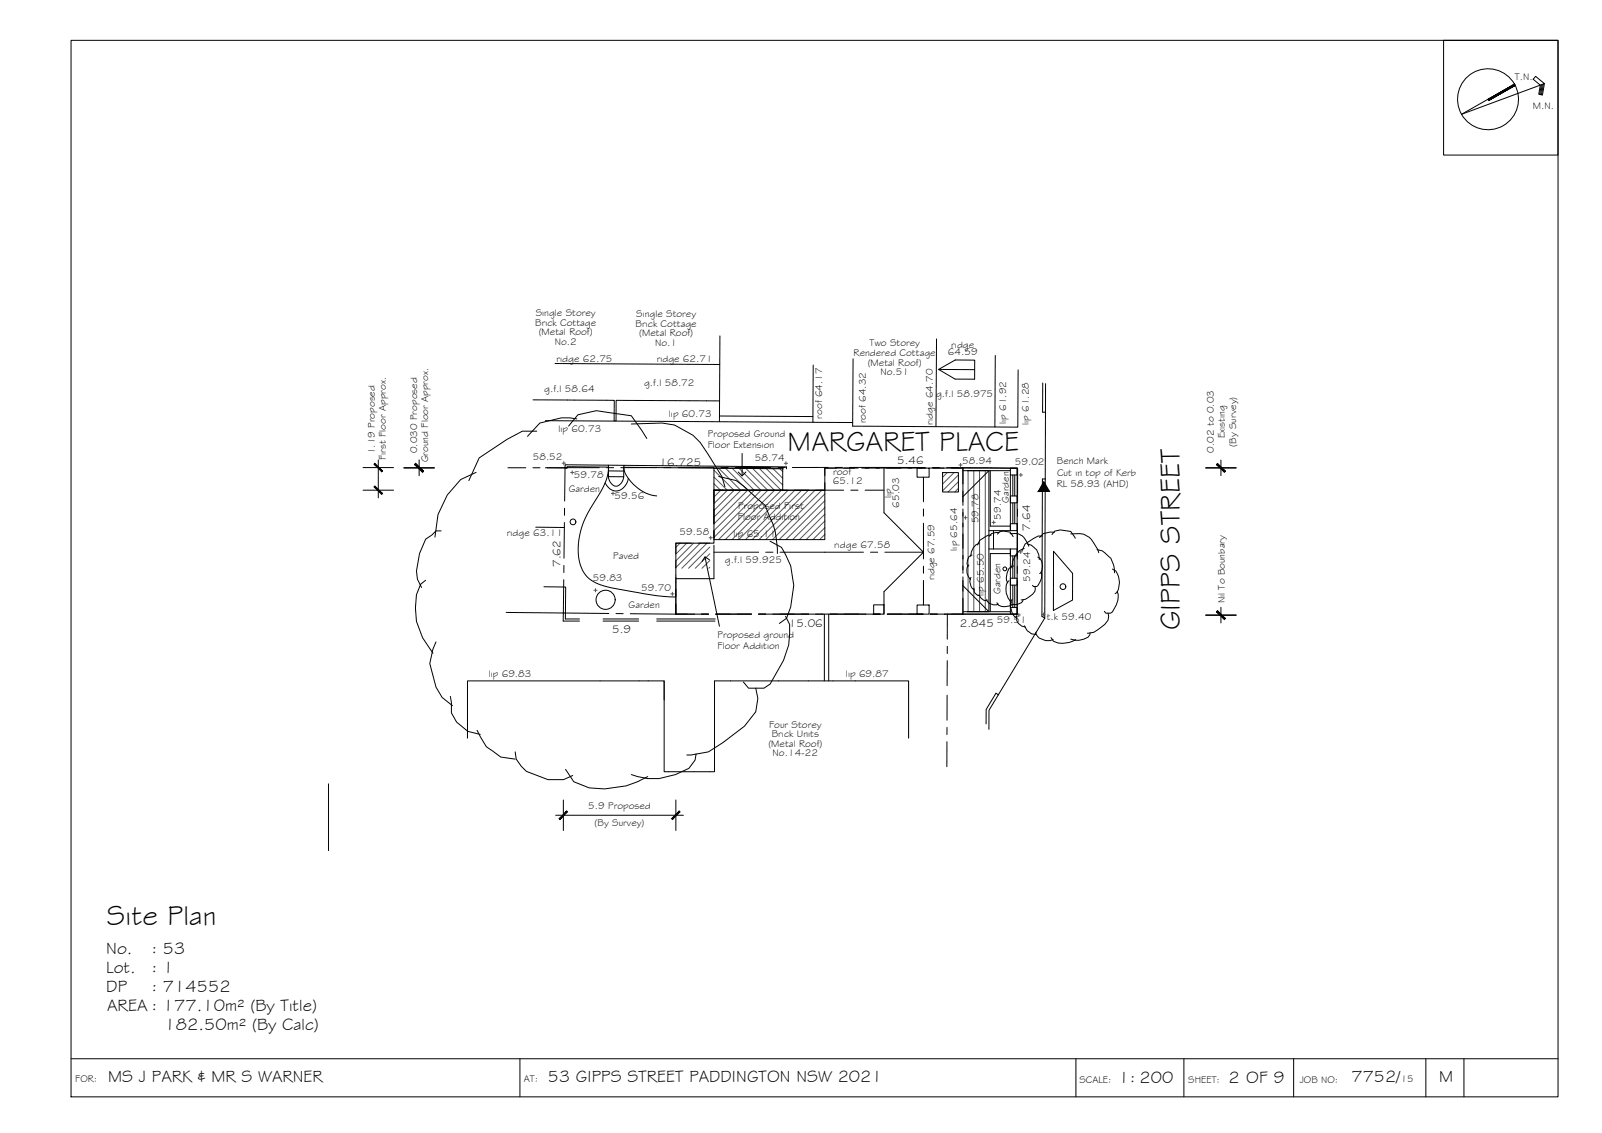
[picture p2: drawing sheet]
<svg xmlns="http://www.w3.org/2000/svg" width="420mm" height="297mm" viewBox="0 0 420 297" stroke-linecap="round" stroke-linejoin="round" font-family="sans-serif">
<!-- layer: TEXT -->
<path d="M273.8 126.3l1.5 2.5h-3zM272.3 128.8h3z" fill="#000" stroke="#000" stroke-width=".26"/>
<!-- layer: HATCH -->
<g fill="none" stroke="#545454" stroke-width=".26">
<path d="M187.2 128.5h.1M187.2 126.8l1.8 1.7M187.2 125l3.5 3.5M187.2 123.3l5.3 5.2M188.5 122.7l5.8 5.8M189 128.5l-1.8 1.8M190.2 122.7l5.8 5.8M190.8 128.5l-3.6 3.6M192 122.7l5.8 5.8M192.6 128.5l-5.4 5.3M193.8 122.7l5.8 5.8M194.3 128.5l-7.1 7.1"/>
<path d="M195.5 122.7l5.8 5.8M196.1 128.5l-8.9 8.9M197.3 122.7l5.8 5.8M197.9 128.5l-10.7 10.6M199.1 122.7l5.8 5.8M199.6 128.5l-12.4 12.4M200.8 122.7l4.5 4.5M201.4 128.5l-12.9 13M202.6 122.7l2.7 2.7M203.2 128.5l-13 13M204.4 122.7l.9 .9M204.9 128.5l-12.9 13"/>
<path d="M206.7 128.5l-13 13M208.5 128.5l-13 13M210.2 128.5l-12.9 13M212 128.5l-12.9 13M213.8 128.5l-13 13M215.5 128.5l-12.9 13M216.3 129.5l-11.9 12M216.3 131.3l-10.2 10.2M216.3 133l-8.4 8.5M216.3 134.8l-6.6 6.7M216.3 136.6l-4.9 4.9M216.3 138.3l-3.1 3.2"/>
<path d="M248.4 123.9l-1.2 1.2M250.2 123.9l-3 3M251.4 124.5l-4.2 4.2M251.4 126.3l-2.7 2.7M251.4 128.1l-1 .9M253.9 123.4v37M255.4 123.4v37M256.9 123.4v37M258.4 123.4v37M178.4 142.4l-1.1 1.1M180.1 142.4l-2.8 2.9M181.9 142.4l-4.6 4.6"/>
<path d="M183.6 142.4l-6.3 6.4M185.4 142.4l-6.6 6.6M186.2 143.4l-5.6 5.6M186.2 145.2l-3.8 3.8M186.2 147l-2.1 2M186.2 148.7l-.3 .3M216.3 140.1l-1.3 1.4"/>
</g>
<!-- layer: BORDER -->
<g fill="none" stroke="#000" stroke-width=".26">
<path d="M18.6 10.6h390v277h-390zM378.6 10.6h30v30.1h-30zM397.4 22.4l-7 3.9M404.2 22.2l-.4 2.6M404.5 22.1l-.4 2.7M404.8 22l-.5 2.9M405.1 21.9l-.6 3-.9-.2 .4-2.4-1.9-1.5 .6-.8 2.4 1.9-21.8 8.1 13.9-7.9M18.6 277.6h390M136.4 277.6v10M282.2 277.6v10M310.5 277.6v10M339.3 277.6v10"/>
<path d="M374 277.6v10M383.9 277.6v10"/>
<circle cx="390.3" cy="26" r="8"/>
</g>
<!-- layer: EXISTING -->
<g fill="none" stroke="#000" stroke-width=".26">
<path d="M145.6 95.3l43.2 .3M188.8 88.1l-.1 22.5 24.5 .1M213.3 95.7l-.1 15 10.4 .1v.9l21.9 .2M223.7 94.1l-.1 16.7M245.6 88.9l-.1 23M246.2 96.9l4.3-2.5h5.1v5h-5.1zM246.2 96.9h9.4M261 93.2l-.1 18.7 6 .1 .1-15M139.8 104.8l21.3 .2v5.4h.5v-5.4l27.1 .1M143.1 110.3l18 .1M161.6 110.4l27.1 .2M188.7 109.1l24.5 .1"/>
<path d="M245.5 111.9h15.4M273.5 100.4l-.1 7.7h.8M274.2 100.6l-.1 25M140.5 138.2l7.5 .1M143 122.6l5.2 .1M148.2 121.8l11.4 .2v.5l-10.9-.1v.3h-.5zM159.6 125a2.16 2.16 0 0 0 2.5 2.4 2.98 2.98 0 0 0 1.5-2.4M159.6 123.5h4M159.6 122h4M164.8 125.4a3.3 3.3 0 0 1-4 3.2l-1.2-.8-.9-1.2M172.2 130a10.8 10.8 0 0 1-8.5-6.8l-.1-.7v2.5h-4v-2.5a16.5 16.5 0 0 1-3.7 9.1 20.1 20.1 0 0 0-3.7 16.4 7.9 7.9 0 0 0 6.3 5.6l5.3 1.1a81 81 0 0 0 13.5 1.8M187.2 139.2v3.2h-4"/>
<path d="M187.2 133.6v3.7M189.6 128.5h-2.4v3.2M191.5 128.5h3.7M197.1 128.5h3.7M202.7 128.5h3.8M205.5 122.9l-41.9-.4v-.5l42.7 .4v.5M208.4 128.5h3.7M216.3 126.5v2h-2.3M219.4 122.7h-3.1v2M221.3 122.7h3.8M226.9 122.7h3.8M232.6 122.7h3.7"/>
<path d="M238.2 122.7h3.7M243.8 122.7h3.8M249.4 122.7h17.4v38.3M252.5 122.7v4.2M252.5 128.7v3.8M252.5 134.4v3.7M252.5 140v3.7M253.7 123.4h11.3M259.4 139.1h5.6M259.7 123.4v14.5h5.3M260.6 139.1v4.8M265 122.7h1.8v1.8h-1.8z"/>
<path d="M265 137.3h1.8v1.8h-1.8zM265 130h1.8v1.8h-1.8zM265 124.5v14.6M265.6 124.5v5.5M265.6 131.8v5.5M266.1 124.5v5.5M266.1 131.8v5.5M274.1 125.6l-.1 36.4M274.1 125.6h-.7l-.1 36 .7 .4M142.6 153.8l5.8 .1-.1 8.4h3.7M177.3 158.3v2.7h2.9M177.3 147v3.8"/>
<path d="M177.3 152.6v3.8M181.3 142.4h-4v2.7M252.5 156.9v4.1h-2.9M252.5 145.6v3.8M252.5 151.2v3.8M259.4 143.9h5.6v15.4M265 159.3h1.8v1.7h-1.8zM265 151.6h1.8v1.8h-1.8zM265 143.9h1.8v1.8h-1.8zM265 145.1h-5.3v15.3M265.6 145.7v5.9M265.6 153.4v5.9"/>
<path d="M266.1 145.7v5.9M266.1 153.4v5.9M276.3 144.5l5 5.8v7l-5 2.8zM147.8 160.7l-.1 2.1h4.3M158.2 162.3h9.3M158.2 162.8h9.3M172.2 162.3h15.4M172.2 162.8h15.3M174.2 178.5v5M182.1 161h3.7M187.4 178.5v5M187.7 161h3.8"/>
<path d="M193.3 161h3.8M199 161h3.7M204.6 161h3.7M210.2 161h3.8M215.8 161h3.8M216.2 161v17.5M217.3 161v17.5M221.5 161h3.7M227.1 161h3.7M232.7 161h3.8M238.3 161h3.8M244 161h3.7"/>
<path d="M252.5 161h14.3M253.7 160.4h11.3M274 162l-12.2 20.2M122.6 193.5v-15h51.6v23.8h13.2v-23.8h50.9v15M261.8 182.2l-2.4 4v5M261.8 182.2l-.6-.4-2.6 4.2v3.8M86.2 205.5v17.5"/>
</g>
<!-- layer: BORDER -->
<g fill="#000" stroke="#000" stroke-width=".26">
<path d="M390.3 26l6.9-3.9zM390.3 26.1l6.9-4 .2 .2z"/>
<path d="M390.3 26.1l.1 .2 7-4zM390.4 26.3l7-4z"/>
</g>
<!-- layer: VEGSPREAD -->
<g fill="none" stroke="#000" stroke-width=".26">
<path d="M140.8 113h-3.8l-4 2.2-7.3 4.9-2.7 5.9M149.1 111.7l2.5-3 4.8-1 9.2 1.3 4 5.9M151.3 109.8l-1.9-.2h-2.2l-5.6 1.3-3.2 3.5M165.6 111.2l8.1-.3 3.2 .5 4.9 2.7 1.8 1.9 2.2 3.2 3.5 5.7 .8 2.7M115.7 139.2h-1.4l-1 1.1-1.7 1-1.6 3.8-.8 4.6 .3 2.2 1.1 2.1M124.9 123.8l-4.1 1.9-3.5 4.1-2.4 5.1-.8 5.9M188.5 124.9l4.6 1.1 2.1 1.6 5.4 4.9 1.1 2.6a19.9 19.9 0 0 1 2.2 10M262.1 139.7a2.61 2.61 0 0 0-2.6 .9M264.9 139.9a3.4 3.4 0 0 1 4.1 1.6l.8 1.7M276.5 139.6l-1.2-.1-1.7 .4-.9 1M280.8 140a5.1 5.1 0 0 1 6.1 2.4l1 1.7 .3 .8M111.6 152.1l-1.3 1.1-1.1 2.7a17.3 17.3 0 0 0 4.3 15.4"/>
<path d="M202 141.9l3 1.6 1 1.9 1.4 3 .8 5.1-.8 5.6-1.1 3-1.9 1.3M254.1 148.1a2.94 2.94 0 0 0 .4 3.8M254.7 151.4a2.49 2.49 0 0 0 .8 3.3M254.9 145.5a1.82 1.82 0 0 0-1.3 2.1l.3 .9M255.4 154.2a1.65 1.65 0 0 0 1.6 2M256.8 142.5a3.5 3.5 0 0 0-2.2 3.4M256.8 156l.2 .3a2.22 2.22 0 0 0 1.8 1.2M258.8 157.1l.1 .4a2.14 2.14 0 0 0 2.9 .9M260 140.3h-.8l-2.3 1.4-.5 1.2M261.5 158a1.66 1.66 0 0 0 2 1.1l1.1-.2 1.2-.5M261.6 140l.5-.6 1-.2 1.8 .3 .8 1.2M264.6 152.3a3.1 3.1 0 0 0-.7 3.2l.5 1.3 .8 1.2"/>
<path d="M265.4 157.1a3.8 3.8 0 0 0 1.3 5M265.9 148.4a2.26 2.26 0 0 0-1.8 1.8l-.2 1.3 .4 1.3M268.3 157.2v.4a2.98 2.98 0 0 1-3.4 .7M268.6 143.8a5.1 5.1 0 0 0-3.2 5.1M269.5 142.7a4 4 0 0 1 3.1 4M271.4 153.8l.1 .5a3.9 3.9 0 0 1-3.5 3h-.2M272.2 146.1a2.8 2.8 0 0 1 .5 4.3M273 150a3.3 3.3 0 0 1-1.1 3.8h-.8l-.3-.3M273.4 140.5h-1.1l-3.5 2.1-.8 1.8M275.9 140.1l.7-.9 1.5-.3 2.7 .4 1.2 1.8M287.7 144.1a5.4 5.4 0 0 1 4 3.1l.4 1.3 .2 1.7M291.7 149.2a3.5 3.5 0 0 1 1.9 3.5l-.6 2.6-.5 .4"/>
<path d="M293 155.1a4 4 0 0 1-.2 3.5l-1.1 1.8-.4 .4h-1.3l-.4-.5M114.3 168.3l-.8 1.9-.8 3.8 1.6 6.1 1.7 2.8 2.7 2.1M206 161.6l1.1 2.1-.3 5.4-1.3 4-3.5 6.2-1.6 1.1h-4.1l-1.3-1.6M266.6 161.4l.1 .5a2.29 2.29 0 0 0 2.2 2.5M268.7 164.1a3.1 3.1 0 0 0 3 2.2M271.7 165.8l.1 .5a3.3 3.3 0 0 0 4.4 1.3M275.6 167.1l.7 1a6.1 6.1 0 0 0 5.8-.4M285.9 165.9l-.1 .5-.4 .7a5 5 0 0 1-4.6 .4M290.6 160.8l.2 .8-.2 1-.9 1.1-2.8 2.1-1.7 .2M118.1 182.6l.3 1.6v2.7l1.3 2.4 3 2.4 3.2 .8M125.1 191.5l2.5 4.3 3.7 2.7 3.8 .5M135.1 197.1l.3 1.9 1.3 1.9 1.4 1.3 5.6 2.2h4.1l2.4-1.1"/>
<path d="M182.6 197.7l-.3 1.6-1.6 2.1a16.6 16.6 0 0 1-15.1 1.7M198.2 180.4l.6 2.7-.6 3.5-3 3.8-5.6 4.3-3.8 2.4-4.6 .8h-1.1M148.3 201.7l2.2 3.2 4 1.7a22.7 22.7 0 0 0 15.4-3"/>
<circle cx="150.3" cy="136.8" r=".75"/>
<circle cx="158.8" cy="157.3" r="2.51"/>
<circle cx="263.5" cy="149.1" r=".5"/>
<circle cx="278.8" cy="153.8" r=".75"/>
</g>
<!-- layer: BOUNDARY -->
<g fill="none" stroke="#000" stroke-width=".26">
<path d="M133.2 122.6h4.7M139.8 122.6h1.8M148 137l-.1 9.4M148.1 133.2l-.1 1.9M148.2 122.6h9M148.2 122.6l-.1 8.8M148.2 122.6h-4.7M159.1 122.6h1.8M172.2 122.6h-9.4M174.1 122.6h1.8M177.8 122.6h9.4M189.1 122.6h1.9"/>
<path d="M192.8 122.6h9.4M204.1 122.6h1.8M217.2 122.5l-9.4 .1M219.1 122.5h1.8M222.8 122.5l19.8 .1M244.5 122.6h1.9M248.3 122.6l18.6 .2v8.8M266.9 133.5v1.9M266.9 137.2l-.1 9.4M147.9 152l-.1 8.7M147.9 148.2v1.9M266.8 152.2v8.8h-19.1"/>
<path d="M266.8 148.5v1.8M132.7 160.6l15.1 .1M147.8 160.7l11.9 .1M161.6 160.9h1.8M165.3 160.9l16.8 .1M184 161h1.8M187.7 161h9.4M199 161h1.8M202.7 161h9.4M214 161h1.8M217.7 161h9.4M229 161h1.8"/>
<path d="M232.7 161h9.4M244 161h1.8M248.4 169.5v1.8M248.4 173.2v6.6M248.5 161l-.1 6.6M248.4 194.5l-.1 6.5M248.4 190.7v1.9M248.4 182.3v6.5"/>
</g>
<!-- layer: HGTS_11 -->
<g fill="none" stroke="#545454" stroke-width=".26">
<path d="M147.5 121.4h.8M147.9 121v.9M149.7 123.9h.8M150.1 123.4v.9M160.3 129.4h.9M160.8 128.9v.9M205.7 121.5h.9M206.1 121v.9M251.5 121.9h.9M251.9 121.5v.8M252.8 135.7h.8M253.2 135.3v.8"/>
<path d="M260.2 137h.8M260.6 136.5v.9M267.3 124.5h.9M267.7 124.1v.8M155.8 154.7h.8M156.2 154.3v.9M175.9 155.7h.9M176.3 155.3v.8M186 141h.8M186.4 140.6v.8M267.3 144.7h.8M267.7 144.3v.8"/>
<path d="M266.8 161.2h.8M267.2 160.8v.8M273.2 161.1h.9M273.6 160.7v.8"/>
</g>
<!-- layer: ROOFPLAN EXIST. -->
<g fill="none" stroke="#000" stroke-width=".26">
<path d="M223.1 128.5h1.9M224.1 122.7h-7.8v5.8h5M226 122.7h1.9M226.9 128.5h4.9M229.8 122.7h9.3M231.8 122.7v11.7l10.4 10.4-10.4 10.3v5.9M240.5 122.7h3.2v2.4h-3.2zM241 122.7h1.9M242.2 125.1v6.5M242.2 133.4v1.9M242.2 137.2v9.4M244.7 122.7h7.8v8.9"/>
<path d="M252.5 133.4v1.9M252.5 137.2v9.4M177.3 151.2v9.8h4.8M216.3 144.8h10.1M228.3 144.8h1.9M229.1 158.6h2.7v2.4h-2.7zM232.1 144.8h10.1M240.5 158.6h3.2v2.4h-3.2zM242.2 148.4v1.9M242.2 152.2v6.4M252.5 148.4v1.9M252.5 152.2v8.8h-4.8"/>
<path d="M184 161h1.8M187.7 161h9.4M199 161h1.8M202.7 161h9.4M214 161h1.8M217.7 161h9.4M229 161h1.8M232.7 161h9.4M244 161h1.8"/>
</g>
<!-- layer: NEWWORK -->
<path d="M187.2 128.5h29.1v13h-29.1zM187.2 122.7h18.1v5.8h-18.1zM247.2 123.9h4.2v5.1h-4.2zM252.5 123.4h6.9v37h-6.9M259.4 123.4l-6.9 6.8M252.5 153.5l6.9 6.9" fill="none" stroke="#000" stroke-width=".26"/>
<!-- layer: ROOFPLAN NEW -->
<path d="M187.2 139.2v1.8M199 128.5h-11.8v8.8M200.8 128.5h1.9M204.6 128.5h11.7M177.3 150.8v1.8M177.3 154.5v6.5M186.2 142.4h-8.9v6.5M187.2 142.9v8.8h-9.9M187.2 144.8h11.8M200.8 144.8h1.9M204.6 144.8h11.7" fill="none" stroke="#000" stroke-width=".26"/>
<!-- layer: 0 -->
<path d="M194.6 118.9v5.8M193.6 123.8l1 .9 1-.9M184.9 146l3.8 18.2M186.1 146.8l-1.2-.8-.8 1.2" fill="none" stroke="#000" stroke-width=".26"/>
<!-- layer: DIMENSION -->
<g fill="none" stroke="#000" stroke-width=".26">
<path d="M95.2 122.6h8M95.2 128.5h8M99.2 120.6v9.9M105.9 122.7h8M105.9 122.6h8M109.9 120.6v4.1M316.2 122.7h8M316.2 122.6h8M320.2 120.6v4.1M320.2 159.2v4.1M316.2 161.3h8M316.2 161.2h8"/>
<path d="M145.7 213.7h33.5M147.8 209.7v8M177.3 209.7v8"/>
</g>
<!-- layer: 0 -->
<g fill="#000" stroke="#000" stroke-width=".26">
<path d="M98.3 127.4l-.2 .2 2.2 1.8zM98.1 127.6l2.2 1.8-.2 .2z"/>
<path d="M98.1 121.7l2 2 .2-.2zM98.1 121.7l.2-.2 2 2z"/>
<path d="M108.8 121.7l2.2 1.8-2-2zM108.8 121.7l2.2 1.8-.2 .2z"/>
<path d="M108.8 121.8l2 2 .2-.2zM108.8 121.8l.2-.2 2 2z"/>
<path d="M319.1 121.7l2.2 1.8-2-2zM319.1 121.7l2.2 1.8-.2 .2z"/>
<path d="M319.1 121.8l2 2 .2-.2zM319.1 121.8l.2-.2 2 2z"/>
<path d="M319.1 160.3l2.2 1.8-2-2zM319.1 160.3l2.2 1.8-.2 .2z"/>
<path d="M319.1 160.4l2 2 .2-.2zM319.1 160.4l.2-.2 2 2z"/>
<path d="M148.6 212.6l-1.8 2.2 2.1-2zM146.6 214.6l2-2-1.8 2.2z"/>
<path d="M176.1 214.6l.2 .2 1.8-2.2zM178.1 212.6l.3 .2-2.1 2z"/>
</g>
<g font-size="7.5">
<text x="206.6" y="118.3">MARGARET PLACE</text>
<text x="309.4" y="165.2" transform="rotate(-90 309.4 165.2)">GIPPS STREET</text>
<text x="28" y="242.5">Site Plan</text>
</g>
<g font-size="4.5">
<text x="27.8" y="250.1">No.</text>
<text x="39.7" y="250.1">: 53</text>
<text x="27.9" y="255.1">Lot.</text>
<text x="39.7" y="255.1">: 1</text>
<text x="27.9" y="260.1">DP</text>
<text x="39.7" y="260.1">: 714552</text>
<text x="28.1" y="265.1">AREA : 177.10m² (By Title)</text>
<text x="43.1" y="270.1">182.50m² (By Calc)</text>
<text x="28.3" y="283.6">MS J PARK &amp; MR S WARNER</text>
<text x="143.7" y="283.6">53 GIPPS STREET PADDINGTON NSW 2021</text>
<text x="293.4" y="283.9">1: 200</text>
<text x="322.2" y="283.9">2 OF 9</text>
<text x="354.4" y="283.8">7752/</text>
<text x="377.4" y="283.7">M</text>
</g>
<g font-size="3">
<text x="173" y="122.1">16.725</text>
<text x="235.3" y="121.7">5.46</text>
<text x="270.2" y="139.2" transform="rotate(-90 270.2 139.2)">7.64</text>
<text x="147" y="148.6" transform="rotate(-90 147 148.6)">7.62</text>
<text x="160.6" y="166.1">5.9</text>
<text x="206.9" y="164.3">15.06</text>
<text x="251.8" y="164.4">2.845</text>
</g>
<g font-size="2.6">
<text x="397.3" y="20.9">T.N.</text>
<text x="402" y="28.5">M.N.</text>
<text x="140.5" y="82.9">Single Storey</text>
<text x="166.8" y="83.1">Single Storey</text>
<text x="140.4" y="85.4">Brick Cottage</text>
<text x="141.3" y="87.9">(Metal Roof)</text>
<text x="166.7" y="85.6">Brick Cottage</text>
<text x="167.6" y="88.1">(Metal Roof)</text>
<text x="145.5" y="90.4">No.2</text>
<text x="146" y="94.8">ridge 62.75</text>
<text x="171.8" y="90.6">No.1</text>
<text x="172.2" y="94.9">ridge 62.71</text>
<text x="223.9" y="93.3">Rendered Cottage</text>
<text x="227.6" y="95.8">(Metal Roof)</text>
<text x="228" y="90.8">Two Storey</text>
<text x="248.6" y="93.1">64.59</text>
<text x="249.5" y="91.1">ridge</text>
<text x="168.9" y="101.1">g.f.l 58.72</text>
<text x="230.9" y="98.3">No.51</text>
<text x="142.7" y="102.7">g.f.l 58.64</text>
<text x="245.5" y="104.1">g.f.l 58.975</text>
<text x="146.5" y="113.2">lip 60.73</text>
<text x="175.4" y="109.4">lip 60.73</text>
<text x="215.7" y="109.7" transform="rotate(-90 215.7 109.7)">roof 64.17</text>
<text x="227" y="110.9" transform="rotate(-90 227 110.9)">roof 64.32</text>
<text x="244.7" y="111.4" transform="rotate(-90 244.7 111.4)">ridge 64.70</text>
<text x="263.9" y="111.1" transform="rotate(-90 263.9 111.1)">lip 61.92</text>
<text x="269.8" y="111.4" transform="rotate(-90 269.8 111.4)">lip 61.28</text>
<text x="98.3" y="119.1" transform="rotate(-90 98.3 119.1)">1.19 Proposed</text>
<text x="109.4" y="118.8" transform="rotate(-90 109.4 118.8)">0.030 Proposed</text>
<text x="185.6" y="117.5">Floor Extension</text>
<text x="185.7" y="114.6">Proposed Ground</text>
<text x="318.3" y="118.7" transform="rotate(-90 318.3 118.7)">0.02 to 0.03</text>
<text x="321.3" y="114.8" transform="rotate(-90 321.3 114.8)">Existing</text>
<text x="324.2" y="117.1" transform="rotate(-90 324.2 117.1)">(By Survey)</text>
<text x="101.2" y="120.6" transform="rotate(-90 101.2 120.6)">First Floor Approx.</text>
<text x="112.3" y="121.2" transform="rotate(-90 112.3 121.2)">Ground Floor Approx.</text>
<text x="139.7" y="120.7">58.52</text>
<text x="150.5" y="125.4">59.78</text>
<text x="198" y="120.7">58.74</text>
<text x="218.5" y="124.5">roof</text>
<text x="252.4" y="121.6">58.94</text>
<text x="266.2" y="121.8">59.02</text>
<text x="277.2" y="121.8">Bench Mark</text>
<text x="277.2" y="124.7">Cut in top of Kerb</text>
<text x="149.2" y="129">Garden</text>
<text x="161.2" y="130.9">59.56</text>
<text x="218.5" y="126.8">65.12</text>
<text x="233.8" y="130.5" transform="rotate(-90 233.8 130.5)">lip</text>
<text x="264.6" y="131.9" transform="rotate(-90 264.6 131.9)">Garden</text>
<text x="277.1" y="127.6">RL 58.93 (AHD)</text>
<text x="193.5" y="136.4">Floor Addition</text>
<text x="193.6" y="133.4">Proposed First</text>
<text x="235.8" y="133.1" transform="rotate(-90 235.8 133.1)">65.03</text>
<text x="256.6" y="137.2" transform="rotate(-90 256.6 137.2)">59.78</text>
<text x="262.5" y="136.2" transform="rotate(-90 262.5 136.2)">59.74</text>
<text x="133" y="140.6">ridge 63.11</text>
<text x="178.3" y="140.3">59.58</text>
<text x="192.4" y="140.8">lip 65.11</text>
<text x="218.8" y="143.7">ridge 67.58</text>
<text x="160.8" y="146.4">Paved</text>
<text x="190.1" y="147.5">g.f.l 59.925</text>
<text x="251" y="144.3" transform="rotate(-90 251 144.3)">lip 65.64</text>
<text x="155.5" y="152.4">59.83</text>
<text x="168.2" y="155">59.70</text>
<text x="245.1" y="152.1" transform="rotate(-90 245.1 152.1)">ridge 67.59</text>
<text x="262.4" y="155.8" transform="rotate(-90 262.4 155.8)">Garden</text>
<text x="270.2" y="152.5" transform="rotate(-90 270.2 152.5)">59.24</text>
<text x="164.9" y="159.4">Garden</text>
<text x="258" y="156.2" transform="rotate(-90 258 156.2)">lip 65.50</text>
<text x="321.3" y="158.2" transform="rotate(-90 321.3 158.2)">Nil To Bounbary</text>
<text x="188.2" y="167.3">Proposed ground</text>
<text x="261.5" y="163.5">59.51</text>
<text x="274.5" y="162.7">t.k 59.40</text>
<text x="188.2" y="170.2">Floor Addition</text>
<text x="128.2" y="177.4">lip 69.83</text>
<text x="221.9" y="177.6">lip 69.87</text>
<text x="201.7" y="190.8">Four Storey</text>
<text x="201.5" y="195.8">(Metal Roof)</text>
<text x="202.4" y="193.3">Brick Units</text>
<text x="202.6" y="198.3">No.14-22</text>
<text x="154.3" y="212.1">5.9 Proposed</text>
<text x="156" y="216.5">(By Survey)</text>
<text x="19.8" y="283.8">FOR:</text>
<text x="137.4" y="283.6">AT:</text>
<text x="283.1" y="283.9">SCALE:</text>
<text x="311.6" y="283.9">SHEET:</text>
<text x="340.9" y="283.9">JOB NO:</text>
<text x="367.4" y="283.8">15</text>
</g>
</svg>
